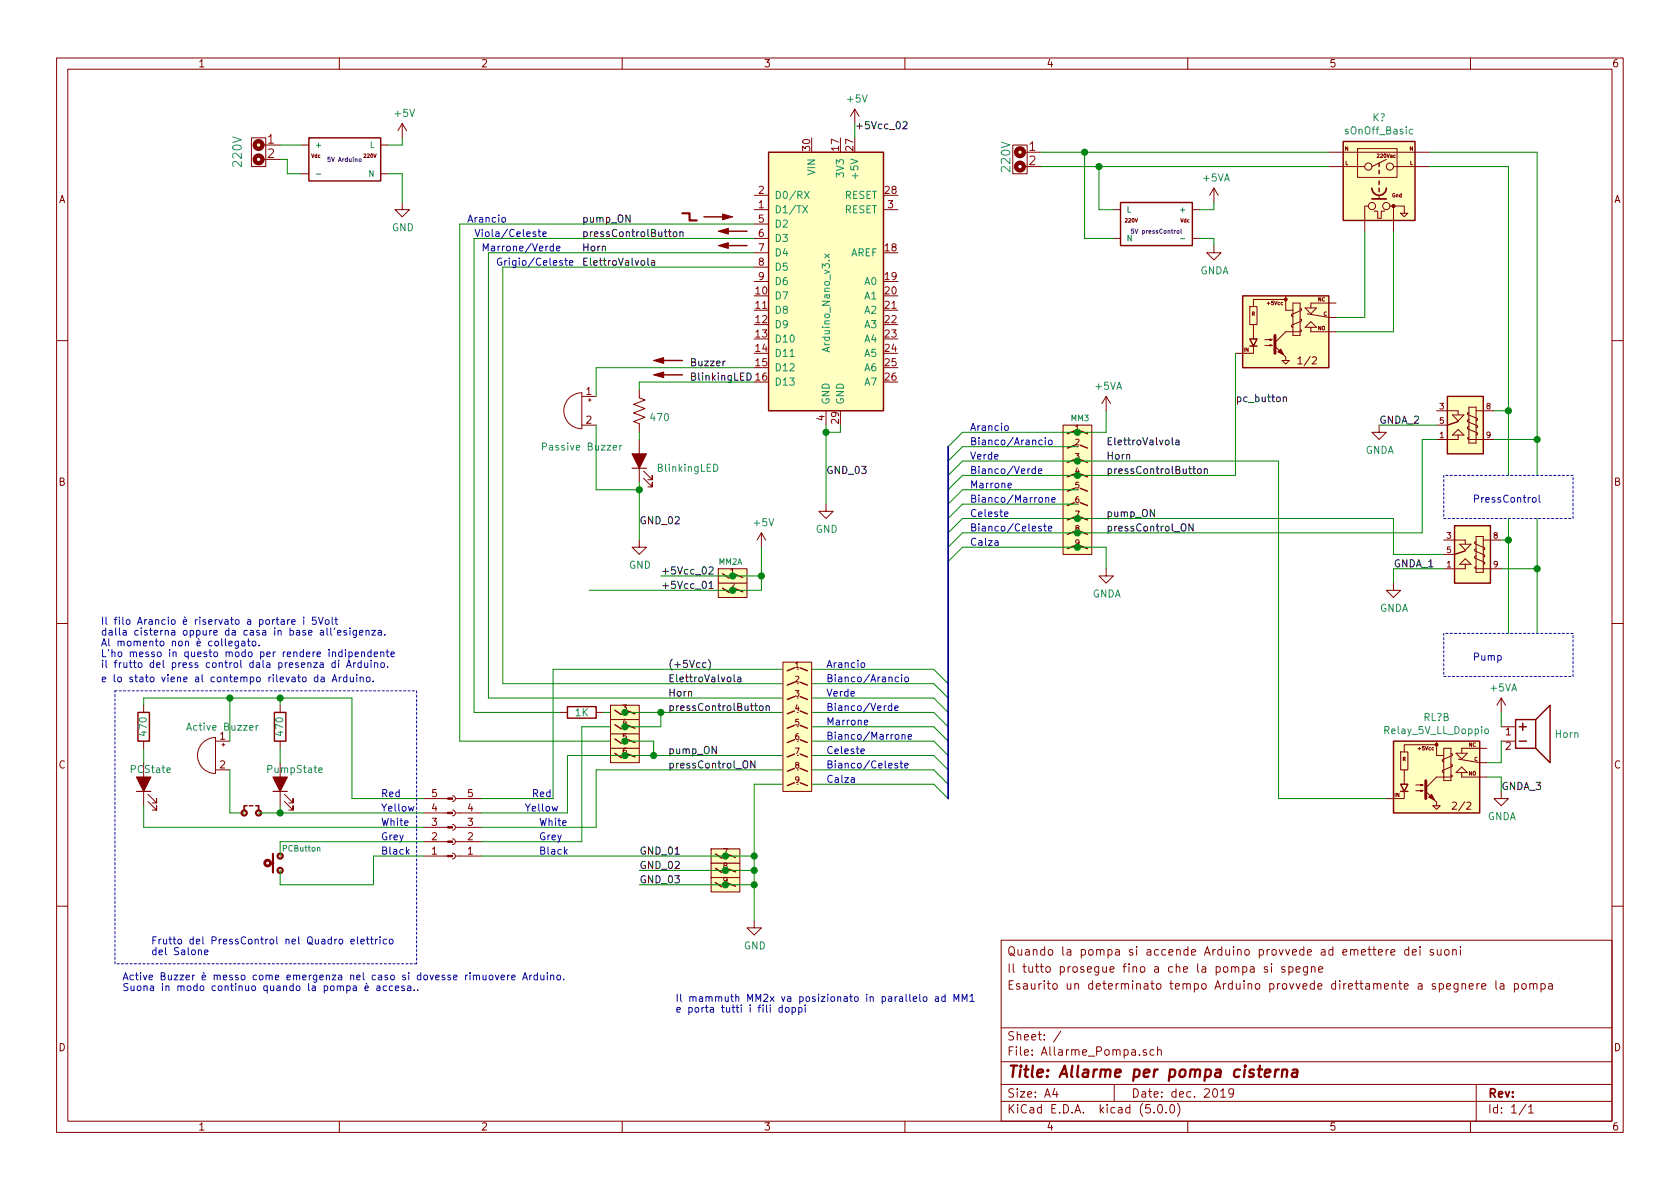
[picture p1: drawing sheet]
<svg xmlns="http://www.w3.org/2000/svg" width="297mm" height="210mm" viewBox="0 0 297 210" stroke-linecap="round" stroke-linejoin="round" font-family="sans-serif">
<g fill="none" stroke="#840000" stroke-width=".18">
<path d="M10 10.3h277v189.9h-277zM12 12.2h273v186.1h-273zM60 10.3v1.9M110 10.3v1.9M151.1 19.3l-.7 1.3M151.1 19.3v2.5M151.1 19.3l.8 1.3M160 10.3v1.9M210 10.3v1.9M260 10.3v1.9M44.4 24.4h2.6v5.1h-2.6zM46.4 25.6h3.1"/>
<path d="M46.4 28.2h3.1M53.3 25.6h1.3M53.3 30.7h1.3M67.3 25.6h1.3M67.3 30.7h1.3M71.1 35.8v1.3h1.3l-1.3 1.2-1.3-1.2h1.3M71.1 21.8l-.7 1.3M71.1 21.8v2.6M71.1 21.8l.8 1.3M133.3 37.1h2.6M133.3 34.5h2.6M133.3 39.6h2.6"/>
<path d="M156.2 37.1h2.5M179.1 25.6h2.5v5.1h-2.5zM181 26.9h3.1M181 29.5h3.1M196.8 37.1h1.3M210.8 37.1h1.3M214.6 33.3l-.7 1.2M214.6 33.3v2.5M214.6 33.3l.8 1.2M234.9 26.9h17.8M234.9 29.5h6.4M240 26.3h7v5.1h-7z"/>
<path d="M241.9 36.4h-.6v4.5M243 37.3h.6v1.3h.6v-1.3h.7M243.8 34.5v.7M245.1 28.2l-2.5 1.3M245.7 36.4h.7v4.5M246.4 36.4h1.9v1.3M246.4 29.5h6.3M247.6 37.7h1.3l-.6 .6zM133.3 42.2h2.6M133.3 44.7h2.6M133.3 47.2h2.6M133.3 49.8h2.6"/>
<path d="M196.8 42.2h1.3M210.8 42.2h1.3M214.6 43.4v1.3h1.3l-1.3 1.3-1.2-1.3h1.2M221 54.2h1.2v3.2h-1.2zM221.6 57.4v2.5M227.3 53h-5.7v1.2M227.3 52.3v2.6h1.3M228.6 53.6h1.3v5.7h-1.3zM229.9 58.3l.2 .1v.1l-.2 .2h-2.6l-1.9 1.9M229.9 56.4l.2 .1v.3l-1.8 .7v.3l.3 .1M229.9 54.5l.2 .1v.3l-1.8 .7v.3l.3 .1M230.8 57.9l1-1 1 1z"/>
<path d="M230.8 54.5h2l-1 1zM231.1 55.5l3.8 .6h1.3M231.8 57.9v.8h4.4M236.2 53.6h-4.4v.9M10 60.2h2M100.6 70.4a3.3 3.3 0 0 1 2.3-.9v6.3a3.2 3.2 0 0 1-3-1.9 3.2 3.2 0 0 1 .7-3.5zM102.9 70.1h2.5M102.9 75.2h2.5M104 70.7h.5M104.3 70.5v.5M113 68.8v1.6l1 .3-2 .8 2 .8-2 .7 2 .8-2 .7 1 .4v1.5M113 77.7v7.6"/>
<path d="M146 72.6v2.6M188 75.2h5v22.8h-5zM195.6 70.1l-.8 1.3M195.6 70.1v2.5M195.6 70.1l.7 1.3M221.6 61.2v1.3h-3.2M223.6 61.1h1.3l-.4 .1v-.2l.4 .1M223.6 60.1h1.3l-.4 .1v-.3l.4 .2M226.7 63.7h1.3l-.7 .7zM227.3 63.1v.6M243.8 75.2v1.2h1.3l-1.3 1.3-1.2-1.3h1.2M254 75.2h1.9"/>
<path d="M254 72.6h3.8v.7M256.8 73.4h2l-1 1zM257.8 76.9v.8h-3.8M257.8 75.9l1 1h-2zM259.7 77.3l-.2 .2v.1l.2 .1h4.5M259.7 75.4l-.2 .2v.2l1.7 .8v.2l-.2 .2M259.7 74.2l-.2 .1v.2l1.7 .8v.3l-.2 .1M259.7 72.9l-.2 .1v.3l1.7 .7v.3l-.2 .1M259.7 72h1.3v6.4h-1.3zM261 72.6h3.2M285 60.2h2M113 95.5v1.3h1.3l-1.3 1.2-1.2-1.2h1.2"/>
<path d="M113.8 84.6l1.5 1.5v-.8v.8h-.7M113.8 83.3l1.5 1.5v-.7v.7h-.7M134.6 94.2l-.7 1.3M134.6 94.2v2.6M134.6 94.2l.8 1.3M146 89.1v1.3h1.3l-1.3 1.3-1.2-1.3h1.2M255.3 95.5h3.8v.6M255.3 98h1.9M258.1 96.2h2l-1 1.1zM259.1 99.8v.8h-3.8M259.1 98.8l1 1h-2zM261 98.3l-.3 .1v.3l1.8 .7v.3l-.2 .1"/>
<path d="M261 97l-.3 .1v.3l1.8 .8v.2l-.2 .1M261 95.8l-.3 .1v.2l1.8 .8v.2l-.2 .2M261 94.9h1.3v6.3h-1.3zM262.3 95.5h3.1M10 110.3h2M127 103.1h5.1v2.6h-5.1zM127 100.6h5.1v2.5h-5.1zM138.4 117.1h5.1v22.8h-5.1zM195.6 100.6v1.2h1.2l-1.2 1.3-1.3-1.3h1.3M246.4 103.1v1.3h1.2l-1.2 1.3-1.3-1.3h1.3M261 100.2l-.3 .1v.2l.3 .1h4.4M285 110.3h2"/>
<path d="M25.4 124.7v1.3M25.4 131.1v1.2M25.4 134.9v7.6M36 131.2a3.5 3.5 0 0 1 2.1-.8v6.4a3.2 3.2 0 0 1-3-2.1 3.2 3.2 0 0 1 .9-3.5zM38.1 131.1h2.5M38.1 136.1h2.5M39.2 131.7h.6M39.5 131.4v.5M49.5 124.7v1.3M49.5 131.1v1.2M49.5 137.4v5.1M99.1 126h1.2"/>
<path d="M105.4 126h1.3M107.9 124.7h5.1v2.5h-5.1zM107.9 127.2h5.1v2.6h-5.1zM107.9 129.8h5.1v2.5h-5.1zM107.9 132.3h5.1v2.6h-5.1zM247.6 133h1.3v3.1h-1.3zM248.3 139.9v1.3h-3.2M248.3 136.1v2.6M250.3 139.8h1.3l-.4 .1v-.2l.4 .1M250.3 138.8h1.3l-.4 .1v-.2l.4 .1M254 131.7h-5.7v1.3M254 131.1v2.5h1.3"/>
<path d="M255.3 132.3h1.2v5.7h-1.2zM256.5 137l.3 .2v.1l-.3 .1h-2.5l-1.9 1.9M256.5 135.1l.3 .1v.3l-1.8 .8v.2l.3 .1M256.5 133.2l.3 .1v.3l-1.8 .8v.2l.3 .1M257.4 136.6l1-1 1 1zM257.4 133.2h2l-1 1zM257.8 134.2l3.8 .7h1.3M258.4 136.6v.8h4.5M262.9 132.3h-4.5v.9M265.4 139.9v1.3h1.3l-1.3 1.3-1.2-1.3h1.2M265.4 128.5h2.6M265.4 131.1h2.6"/>
<path d="M265.4 123.4l-.7 1.3M265.4 123.4v2.6M265.4 123.4l.8 1.3M26.2 141.7l1.5 1.6v-.8v.8h-.8M26.2 140.5l1.5 1.5v-.8v.8h-.8M49.5 151.4h.1M49.5 153.9h.1M50.3 141.7l1.5 1.6v-.8v.8h-.7M50.3 140.5l1.5 1.5v-.8v.8h-.7M74.9 141.2h4.2M74.9 143.8h4.2M74.9 146.3h4.2"/>
<path d="M74.9 148.8h4.2M74.9 151.4h4.2M80 140.7l.3 .1 .2 .3-.1 .4-.4 .2M80 143.3l.3 .1 .2 .3-.1 .4-.4 .2M80 145.8l.3 .1 .2 .3-.1 .4-.4 .2M80 148.3l.3 .2 .2 .2-.1 .5-.4 .1M80 150.9l.3 .1 .2 .3-.1 .4-.4 .2M80.5 141.2h4.6M80.5 143.8h4.6M80.5 146.3h4.6M80.5 148.8h4.6M80.5 151.4h4.6"/>
<path d="M125.7 150.1h5.1v2.5h-5.1zM125.7 152.6h5.1v2.6h-5.1zM125.7 155.2h5.1v2.5h-5.1zM253.4 142.5h1.2l-.6 .6zM254 141.9v.6M10 160.2h2M133.3 162.8v1.3h1.3l-1.3 1.2-1.2-1.2h1.2M177 166.3h108v32h-108zM224.1 171a.37 .37 0 0 0-.6 .1l.1 .3 .5 .1 .1 .1-.2 .3h-.5M224.8 170.4v.2M224.8 170.9v1M227.2 171l-.4-.1-.2 .2 .1 .3 .5 .1v.4h-.6"/>
<path d="M227.9 171l.4-.1 .3 .3-.1 .6-.2 .1h-.4M227.9 170.9v1.5M229.2 171.4l.7-.1-.1-.3-.4-.1-.2 .2v.8h.6M231.2 170.9v1.3l-.3 .2h-.4M231.2 171l-.5-.1-.2 .3 .1 .7h.6M231.9 171.1l.2-.2 .3 .1 .1 .9M231.9 170.9v1M233.1 171.4l.8-.1-.1-.3-.4-.1-.3 .2 .1 .8h.6M243.7 168.4l.7-.1v-.3l-.5-.1-.2 .2 .1 .7h.6M245.1 167.9v1M245.5 167.9l-.4 .1v.2M245.9 168.4l.7-.1v-.3l-.4-.1-.3 .2 .1 .7h.6"/>
<path d="M249.1 168l-.5-.1-.2 .3 .1 .6h.6M249.1 167.4v1.5M249.7 168.4l.7-.1v-.3l-.5-.1-.2 .2 .1 .7h.6M251.1 167.4v.2M251.1 167.9v1M253.4 168l-.3-.1-.2 .2v.2l.5 .2v.3h-.5M254.1 167.9v.8a.39 .39 0 0 0 .7 .1M254.8 167.9v1M255.5 168l.2-.1 .4 .1v.8l-.2 .1-.4-.1zM256.8 168l.3-.1 .3 .1 .1 .9M256.8 167.9v1M257.8 173.9v1.3l-.3 .2h-.4"/>
<path d="M257.8 174l-.4-.1-.3 .3v.6l.3 .1 .4-.1M258.2 167.4v.2M258.2 167.9v1M258.5 174.1l.2-.2 .4 .1v.9M258.5 173.9v1M259.8 174.4l.7-.1-.1-.3-.4-.1-.2 .2v.7h.6M261.1 173.9v1M261.6 173.9l-.3 .1-.2 .2M262 174.4l.7-.1-.1-.3-.4-.1-.2 .2 .1 .7h.5M264.5 173.4v1.3l.2 .2M265.3 174h.5l.1 .9M265.9 174.3l-.5 .1a.29 .29 0 0 0-.2 .2 .29 .29 0 0 0 .2 .3l.5-.1"/>
<path d="M267.8 174l.4-.1 .3 .3-.1 .6h-.6M267.8 173.9v1.5M269.1 174.1l.2-.2 .5 .2v.7l-.3 .1-.4-.1zM270.5 174.1l.2-.2 .3 .1 .1 .9M270.5 173.9v1M271.1 174.1a.34 .34 0 0 1 .3-.2 .34 .34 0 0 1 .4 .2v.8M272.5 174l.4-.1 .3 .3-.1 .6-.2 .1-.4-.1M272.5 173.9v1.5M273.8 174h.6l.1 .9M274.5 174.3l-.5 .1a.29 .29 0 0 0-.2 .2 .29 .29 0 0 0 .2 .3l.5-.1M285 160.2h2M60 198.3v1.9"/>
<path d="M110 198.3v1.9M160 198.3v1.9M177 194.8h108M177 191.8h108M177 187.8h108M177 181.8h108M186.5 192.5l-.4 1h1M186.8 193v1M187.6 182.3l-1.3 2M197 191.8v3M202.7 185.7a.37 .37 0 0 0-.6 .1l.1 .2 .5 .2 .1 .1-.3 .3-.4-.1M204 196.7v.1"/>
<path d="M204 185.7l-.4-.1-.3 .3 .1 .6 .2 .1 .4-.1M204.7 185.7a.37 .37 0 0 1 .6 .1v.8M204.7 185.1v1.5M204.8 195.5l.4-.2a.94 .94 0 0 1 0 1.5 .79 .79 0 0 1-.4-1.3zM206.2 196.7v.1M207 195.4l.3-.1a.94 .94 0 0 1 0 1.5 .82 .82 0 0 1-.3-1.4zM208.2 195.1a1.71 1.71 0 0 1 0 2.3M210 198.3v1.9M215.8 193l.5-.5v1.5M215.8 194h.9M218.1 193.2l-.1 .2a.48 .48 0 0 1-.7-.1v-.6a.48 .48 0 0 1 .7-.1v.1a1.19 1.19 0 0 1-.2 1.2l-.4 .1M260 198.3v1.9"/>
<path d="M261 191.8v6.5M269.8 195.2l-1.2 2M270.3 195.8l.4-.5v1.5M270.3 196.8h.8"/>
<circle cx="241.9" cy="29.5" r=".63"/>
<circle cx="242.6" cy="36.4" r=".63"/>
<circle cx="245.1" cy="36.4" r=".63"/>
<circle cx="245.7" cy="29.5" r=".63"/>
</g>
<path d="M223.6 189.8l1-.2v-.4h-.8l-.2 1 .3 .2 .5-.1M225.6 189.1l-.2 1.3M226.1 189.1a.54 .54 0 0 0-.6 .4M226.8 189.3a.5 .5 0 0 1 .8 .1l-.1 1M226.8 189.1l-.2 1.3M228.6 189.2h.8l-.1 1.2M229.4 189.6l-.7 .1a.4 .4 0 0 0-.3 .3 .4 .4 0 0 0 .2 .4l.7-.1" fill="none" stroke="#840000" stroke-width=".41"/>
<g fill="#ffffc1" stroke="#ffffc1" stroke-width=".18">
<path d="M135.9 26.9h20.3v45.7h-20.3z"/>
<path d="M237.5 25h12.7v14h-12.7z"/>
<path d="M188 75.2h5v22.8h-5z"/>
<path d="M255.9 70.1h6.4v10.2h-6.4z"/>
<path d="M219.7 52.3h15.2v12.7h-15.2z"/>
<path d="M246.4 131.1h15.2v12.7h-15.2z"/>
<path d="M257.2 93h6.3v10.1h-6.3z"/>
<path d="M127 103.1h5.1v2.6h-5.1z"/>
<path d="M127 100.6h5.1v2.5h-5.1z"/>
<path d="M107.9 124.7h5.1v2.5h-5.1z"/>
<path d="M107.9 127.2h5.1v2.6h-5.1z"/>
<path d="M107.9 129.8h5.1v2.5h-5.1z"/>
<path d="M107.9 132.3h5.1v2.6h-5.1z"/>
<path d="M125.7 150.1h5.1v2.5h-5.1z"/>
<path d="M125.7 152.6h5.1v2.6h-5.1z"/>
<path d="M125.7 155.2h5.1v2.5h-5.1z"/>
<path d="M138.4 117.1h5.1v22.8h-5.1z"/>
<circle cx="180.3" cy="26.9" r=".69"/>
<circle cx="45.7" cy="25.6" r=".69"/>
<circle cx="189.4" cy="96.8" r=".76"/>
<circle cx="189.4" cy="94.2" r=".76"/>
<circle cx="189.4" cy="91.7" r=".76"/>
<circle cx="189.4" cy="89.1" r=".76"/>
<circle cx="189.4" cy="86.6" r=".76"/>
<circle cx="189.4" cy="84.1" r=".76"/>
<circle cx="189.4" cy="81.5" r=".76"/>
<circle cx="189.4" cy="79" r=".76"/>
<circle cx="189.4" cy="76.4" r=".76"/>
<circle cx="191.6" cy="96.8" r=".76"/>
<circle cx="191.6" cy="94.2" r=".76"/>
<circle cx="191.6" cy="91.7" r=".76"/>
<circle cx="191.6" cy="89.1" r=".76"/>
<circle cx="191.6" cy="86.6" r=".76"/>
<circle cx="191.6" cy="84.1" r=".76"/>
<circle cx="191.6" cy="81.5" r=".76"/>
<circle cx="191.6" cy="79" r=".76"/>
<circle cx="191.6" cy="76.4" r=".76"/>
<circle cx="128.4" cy="104.4" r=".76"/>
<circle cx="130.7" cy="104.4" r=".76"/>
<circle cx="128.4" cy="101.8" r=".76"/>
<circle cx="130.7" cy="101.8" r=".76"/>
<circle cx="109.3" cy="126" r=".76"/>
<circle cx="111.6" cy="126" r=".76"/>
<circle cx="109.3" cy="128.5" r=".76"/>
<circle cx="111.6" cy="128.5" r=".76"/>
<circle cx="109.3" cy="131.1" r=".76"/>
<circle cx="111.6" cy="131.1" r=".76"/>
<circle cx="109.3" cy="133.6" r=".76"/>
<circle cx="111.6" cy="133.6" r=".76"/>
<circle cx="127.1" cy="151.4" r=".76"/>
<circle cx="129.4" cy="151.4" r=".76"/>
<circle cx="127.1" cy="153.9" r=".76"/>
<circle cx="129.4" cy="153.9" r=".76"/>
<circle cx="127.1" cy="156.5" r=".76"/>
<circle cx="129.4" cy="156.5" r=".76"/>
<circle cx="139.8" cy="138.7" r=".76"/>
<circle cx="139.8" cy="136.1" r=".76"/>
<circle cx="139.8" cy="133.6" r=".76"/>
<circle cx="139.8" cy="131.1" r=".76"/>
<circle cx="139.8" cy="128.5" r=".76"/>
<circle cx="139.8" cy="126" r=".76"/>
<circle cx="139.8" cy="123.4" r=".76"/>
<circle cx="139.8" cy="120.9" r=".76"/>
<circle cx="139.8" cy="118.4" r=".76"/>
<circle cx="142.1" cy="138.7" r=".76"/>
<circle cx="142.1" cy="136.1" r=".76"/>
<circle cx="142.1" cy="133.6" r=".76"/>
<circle cx="142.1" cy="131.1" r=".76"/>
<circle cx="142.1" cy="128.5" r=".76"/>
<circle cx="142.1" cy="126" r=".76"/>
<circle cx="142.1" cy="123.4" r=".76"/>
<circle cx="142.1" cy="120.9" r=".76"/>
<circle cx="142.1" cy="118.4" r=".76"/>
</g>
<g fill="none" stroke="#840000" stroke-width=".25">
<path d="M54.6 24.4h12.7v7.6h-12.7zM124.5 38.3h4M135.9 26.9h20.3v45.7h-20.3zM198.1 35.8h12.7v7.6h-12.7zM237.5 25h12.7v14h-12.7zM243.8 28.8v.7M243.8 30.1v.6M243.8 32v.6M243.8 33.3v.6M128 40.9h4.1M128 43.4h4.1M219.7 52.3h15.2v12.7h-15.2z"/>
<path d="M221 59.9h1.2l-.6 1.3zM116.6 63.7h4M116.6 66.3h4M190 78.7l-1.3 .5M190 76.2l-1.3 .5M191 78.7l1.3 .5M191 76.2l1.3 .5M221 61.2h1.2M255.9 70.1h6.4v10.2h-6.4zM257.8 74.5l-1.9 .7M190 96.5l-1.3 .5M190 94l-1.3 .5"/>
<path d="M190 91.4l-1.3 .5M190 88.9l-1.3 .5M190 86.4l-1.3 .5M190 83.8l-1.3 .5M190 81.3l-1.3 .5M191 96.5l1.3 .5M191 94l1.3 .5M191 91.4l1.3 .5M191 88.9l1.3 .5M191 86.4l1.3 .5M191 83.8l1.3 .5M191 81.3l1.3 .5"/>
<path d="M257.2 93h6.3v10.1h-6.3zM259.1 97.4l-1.9 .6M127.8 104l1.1 .8M127.8 101.5l1.1 .7M130 104.1l1.3 .5M130 101.6l1.3 .5M140.5 118.1l-1.3 .5M141.5 118.1l1.2 .5M24.4 126h2v5.1h-2zM48.5 126h2v5.1h-2zM100.3 125h5.1v2h-5.1zM108.7 125.6l1.2 .8"/>
<path d="M108.7 128.1l1.2 .8M108.7 130.7l1.2 .7M108.7 133.2l1.2 .8M111 125.7l1.3 .5M111 128.3l1.3 .5M111 130.8l1.3 .5M111 133.3l1.3 .6M140.5 138.4l-1.3 .5M140.5 135.9l-1.3 .5M140.5 133.3l-1.3 .6M140.5 130.8l-1.3 .5M140.5 128.3l-1.3 .5"/>
<path d="M140.5 125.7l-1.3 .5M140.5 123.2l-1.3 .5M140.5 120.6l-1.3 .6M141.5 138.4l1.2 .5M141.5 135.9l1.2 .5M141.5 133.3l1.2 .6M141.5 130.8l1.2 .5M141.5 128.3l1.2 .5M141.5 125.7l1.2 .5M141.5 123.2l1.2 .5M141.5 120.6l1.2 .6M246.4 131.1h15.2v12.7h-15.2z"/>
<path d="M247.6 138.7h1.3l-.6 1.2zM247.6 139.9h1.3M268 127.2h3.5v5.1h-3.5zM268.6 131.1h1.3M268.6 128.5h1.3M269.2 127.9v1.3M271.5 127.2l2.6-2.5v10.2l-2.6-2.6M43.2 142.5h.5M44.1 142.5h.6M45.2 142.5h.5M126.5 151l1.1 .8M126.5 153.5l1.1 .8"/>
<path d="M126.5 156.1l1.1 .7M128.8 151.1l1.2 .5M128.8 153.7l1.2 .5M128.8 156.2l1.2 .5"/>
<circle cx="189.4" cy="76.4" r=".76"/>
<circle cx="189.4" cy="79" r=".76"/>
<circle cx="191.6" cy="79" r=".76"/>
<circle cx="191.6" cy="76.4" r=".76"/>
<circle cx="189.4" cy="81.5" r=".76"/>
<circle cx="189.4" cy="91.7" r=".76"/>
<circle cx="189.4" cy="89.1" r=".76"/>
<circle cx="189.4" cy="96.8" r=".76"/>
<circle cx="189.4" cy="86.6" r=".76"/>
<circle cx="189.4" cy="94.2" r=".76"/>
<circle cx="189.4" cy="84.1" r=".76"/>
<circle cx="191.6" cy="96.8" r=".76"/>
<circle cx="191.6" cy="81.5" r=".76"/>
<circle cx="191.6" cy="86.6" r=".76"/>
<circle cx="191.6" cy="89.1" r=".76"/>
<circle cx="191.6" cy="94.2" r=".76"/>
<circle cx="191.6" cy="91.7" r=".76"/>
<circle cx="191.6" cy="84.1" r=".76"/>
<circle cx="128.4" cy="101.8" r=".76"/>
<circle cx="128.4" cy="104.4" r=".76"/>
<circle cx="130.7" cy="104.4" r=".76"/>
<circle cx="130.7" cy="101.8" r=".76"/>
<circle cx="139.8" cy="118.4" r=".76"/>
<circle cx="142.1" cy="118.4" r=".76"/>
<circle cx="109.3" cy="128.5" r=".76"/>
<circle cx="109.3" cy="126" r=".76"/>
<circle cx="109.3" cy="131.1" r=".76"/>
<circle cx="109.3" cy="133.6" r=".76"/>
<circle cx="111.6" cy="128.5" r=".76"/>
<circle cx="111.6" cy="131.1" r=".76"/>
<circle cx="111.6" cy="126" r=".76"/>
<circle cx="111.6" cy="133.6" r=".76"/>
<circle cx="139.8" cy="136.1" r=".76"/>
<circle cx="139.8" cy="131.1" r=".76"/>
<circle cx="139.8" cy="138.7" r=".76"/>
<circle cx="139.8" cy="133.6" r=".76"/>
<circle cx="139.8" cy="128.5" r=".76"/>
<circle cx="139.8" cy="126" r=".76"/>
<circle cx="139.8" cy="120.9" r=".76"/>
<circle cx="139.8" cy="123.4" r=".76"/>
<circle cx="142.1" cy="123.4" r=".76"/>
<circle cx="142.1" cy="136.1" r=".76"/>
<circle cx="142.1" cy="120.9" r=".76"/>
<circle cx="142.1" cy="133.6" r=".76"/>
<circle cx="142.1" cy="138.7" r=".76"/>
<circle cx="142.1" cy="126" r=".76"/>
<circle cx="142.1" cy="128.5" r=".76"/>
<circle cx="142.1" cy="131.1" r=".76"/>
<circle cx="127.1" cy="151.4" r=".76"/>
<circle cx="127.1" cy="153.9" r=".76"/>
<circle cx="127.1" cy="156.5" r=".76"/>
<circle cx="129.4" cy="156.5" r=".76"/>
<circle cx="129.4" cy="151.4" r=".76"/>
<circle cx="129.4" cy="153.9" r=".76"/>
</g>
<g fill="none" stroke="#008484" stroke-width=".18">
<path d="M55.9 30.8h.8M141.9 36.4l.9 1.2M142.2 33.8l.9 1.3M142.8 36.4l-.9 1.2M143.1 33.8l-.9 1.3M249.8 22.9h-.4l-.2 .2 .1 .5h.5M145.8 44.9l.9 .7M146.7 44.9l-.9 .7M208.7 42.2h.8M95.9 79l.6-.1 .1-.4-.2-.2h-.5v1.3M109.6 78.8v.8M109.9 78.8l-.3 .2"/>
<path d="M126.2 82.1a.64 .64 0 0 1 .7 .6 .64 .64 0 0 1-.7 .7zM45.3 128.3v.8M45.6 128.3l-.3 .2M56.4 136.2l.6-.1-.1-.3h-.4l-.1 .2v.6h.5M262.6 129l.3-.1 .2 .1v.7h-.3l-.3-.2zM56.1 149.9h.4l.1 .6"/>
</g>
<path d="M111.8 82.8h2.5M24.1 139.9h2.6M48.3 139.9h2.5" fill="none" stroke="#840000" stroke-width=".2"/>
<g fill="#840000" stroke="#840000" stroke-width=".2">
<path d="M111.8 80.3h2.5l-1.3 2.5z"/>
<path d="M24.1 137.4h2.6l-1.3 2.5z"/>
<path d="M48.3 137.4h2.5l-1.3 2.5z"/>
</g>
<g fill="none" stroke="#840000" stroke-width=".76">
<circle cx="45.7" cy="25.6" r=".69"/>
<circle cx="45.7" cy="28.2" r=".69"/>
<circle cx="180.3" cy="26.9" r=".69"/>
<circle cx="180.3" cy="29.5" r=".69"/>
</g>
<g fill="none" stroke="#008400" stroke-width=".18">
<path d="M49.5 28.2h1.3v2.5h2.5M49.5 25.6h3.8M68.6 30.7h2.5v5.1M71.1 24.4v1.2h-2.5M133.3 39.6h-52v91.5h34.3v2.5M151.1 21.8v2.6M184.1 26.9h50.8M184.1 29.5h50.8M191.8 26.9v15.3h5M194.3 29.5v7.6h2.5M214.6 35.8v1.3h-2.5M252.7 26.9h19.1v57.2"/>
<path d="M252.7 29.5h14v54.6M133.3 47.2h-44.4v73.7h76.2l2.5 2.5M133.3 44.7h-46.9v78.7h78.7l2.5 2.6M133.3 42.2h-49.5v83.8h15.3M212.1 42.2h2.5v1.2M241.3 40.9v15.2h-5.1M246.4 40.9v17.8h-10.2M105.4 75.2v11.4h7.6M113 76.4v1.3M133.3 67.6h-20.3v1.2M133.3 65h-27.9v5.1M146 75.2v13.9"/>
<path d="M148.6 75.2v1.2h-2.6M190.5 79h-20.3l-2.6 2.5M195.6 72.6v3.8h-25.4l-2.6 2.6M218.4 62.5v21.6h-48.2l-2.6 2.5M243.8 75.2h10.2M254 77.7h-2.5v16.5h-81.3l-2.6 2.6M264.2 72.6h2.5M264.2 77.7h7.6M113 85.3v10.2M134.6 96.8v7.6h-30.5M167.6 94.2l2.6-2.5h76.2v6.3h8.9M167.6 84.1l2.6-2.6h55.9v59.7h19"/>
<path d="M167.6 99.3l2.6-2.5h25.4v3.8M190.5 86.6h-20.3l-2.6 2.5M190.5 89.1h-20.3l-2.6 2.6M265.4 95.5h1.3M266.7 91.7v20.3M271.8 91.7v20.3M116.8 101.8h17.8M255.3 100.6h-8.9v2.5M265.4 100.6h6.4M25.4 124.7v-1.3h36.8v17.8h12.7M25.4 132.3v2.6M40.6 123.4v7.7"/>
<path d="M40.6 136.1v7.7h2.6M49.5 123.4v1.3M49.5 132.3v2.6M106.7 126h58.4l2.5 2.5M116.8 126v2.5h-13.9v20.3h-17.8M141 131.1h24.1l2.5 2.5M141 128.5h24.1l2.5 2.6M167.6 138.7l-2.5-2.6h-59.7v10.2h-20.3M167.6 120.9l-2.5-2.5h-67.3v22.8h-12.7M167.6 136.1l-2.5-2.5h-64.8v10.2h-15.2M262.9 137.4h2.5v2.5M265.4 126v2.5"/>
<path d="M265.4 131.1v3.8h-2.5M25.4 142.5v3.8h49.5M45.7 143.8h29.2M49.5 142.5v1.3M74.9 148.8h-25.4v2.6M74.9 151.4h-8.9v5.1h-16.5v-2.6M85.1 151.4h48.2M113 156.5h20.3M113 153.9h20.3M167.6 141.2l-2.5-2.5h-31.8v24.1"/>
</g>
<path d="M255.3 84.1v7.6M255.3 91.7h22.8M278.1 91.7v-7.6M278.1 84.1h-22.8M255.3 112v7.6M255.3 119.6h22.8M278.1 119.6v-7.6M278.1 112h-22.8M20.3 122.2h53.4M73.7 122.2v48.2M20.3 170.4v-48.2M73.7 170.4h-53.4" fill="none" stroke="#0000c1" stroke-width=".18" stroke-dasharray=".4 .4"/>
<g fill="none" stroke="#0000c1" stroke-width=".18">
<path d="M88.8 38.6l.2-.2 .3 .2 .1 .5-.1 .1-.3 .1-.2-.1zM95.1 41h.5M95.3 40.6v1.1l.3 .1M96 41.4l.6-.1-.1-.3h-.3l-.2 .2v.6h.5M97.8 43.6l-.3-.1-.2 .3 .1 .5h.4M97.8 43.1v1.3M98.4 43.9l.6-.1-.1-.2-.3-.1-.2 .2 .1 .6h.4M99.4 46.1h-.3l-.2 .1 .1 .2 .4 .2v.3h-.5M99.8 46.1h.5M100 45.6v1.1l.3 .2M100.7 46.5l.6-.1-.1-.3h-.3l-.2 .1 .1 .7h.4M177.7 75.4l.2-.1 .3 .1 .1 .5-.1 .2h-.3l-.2-.1z"/>
<path d="M184.3 77.9l-.4-.1-.2 .2 .1 .6h.5M184.8 77.4v.1M184.8 77.8v.9M185.4 77.9l.2-.1 .4 .1v.5l-.1 .2-.3 .1-.2-.2zM177.6 90.9l.6-.1v-.2l-.4-.1-.2 .2 .1 .6h.5M178.2 85.8l.6-.1v-.2l-.4-.1-.2 .2 .1 .6h.5M183.1 83l-.4-.1-.3 .2 .2 .6h.5M183.1 82.5v1.2M183.6 83.3l.6-.1-.1-.2-.3-.1-.2 .2 .1 .6h.4M184.1 93.1h-.3l-.2 .1 .1 .2 .4 .1v.3h-.5M184.5 93.1h.5M184.7 92.6v1.1l.3 .2"/>
<path d="M184.9 88.1l.2-.1h.3v.8M184.9 88v.8M185.4 93.5l.6-.1-.1-.3h-.4l-.1 .1v.6h.5M186 88.4l.6-.1-.1-.3h-.3l-.2 .2v.6h.5M271 88.1l.2-.1 .4 .1v.5l-.1 .2h-.3l-.2-.1zM272.1 87.5v1.1l.2 .2M40.5 113.8l.6-.1-.1-.3h-.4l-.1 .2v.6h.5M42.2 113.4v1l-.3 .2h-.3M42.2 113.4h-.4l-.2 .2 .1 .6h.5M42.7 113.4h.5l.1 .8M43.3 113.7h-.4l-.2 .2v.3h.6M43.9 112.9v1.1l.3 .2"/>
<path d="M44.6 113.5l.2-.1 .4 .1v.5l-.1 .2h-.3l-.2-.1zM45.8 114.1v.1M49.7 109.6h.5l.1 .8M50.3 109.9h-.5l-.1 .2v.3h.6M50.9 109.6v.8M51.2 109.6l-.3 .2M51.6 110l.6-.1-.1-.3h-.3l-.2 .1v.7h.5M53.7 109.1v.2M53.7 109.6v.8M55.9 109.1h-.6l-.1 .6 .2-.1 .4 .1 .1 .6-.2 .1-.5-.1M56.2 119.8l-.4-.1-.2 .3 .1 .5h.5M56.2 119.3v1.3"/>
<path d="M56.3 109.1l.4 1.3 .4-1.3M56.8 119.8h.5v.8M57.6 109.6h.3l.3 .2-.1 .6h-.3l-.3-.2zM57.8 111v1.1l.2 .2M58.5 111v1.1l.2 .2M58.7 109.1v1.1l.2 .2M59.2 109.6h.5M59.2 111l-.1 .3M59.3 117.2h-.4l-.2 .2 .1 .6h.5M59.3 116.8v1.2M59.4 109.1v1.1l.3 .2M59.7 111.9l.6-.1-.1-.3h-.3l-.2 .2v.6h.5"/>
<path d="M59.9 117.2v.8M60 119.7v.9M60.4 119.7l-.4 .3M60.5 115.3h-.4l-.2 .2 .1 .6h.5M60.5 114.9v1.2M61.1 114.9v.1M61.1 115.3v.8M61.3 111.5h-.3l-.2 .2v.1l.5 .2v.3h-.5M61.3 118l.4-1.2 .4 1.2M61.3 119.8l-.3-.1-.3 .3 .1 .5h.5M61.3 119.3v1.3M61.4 117.7h.6"/>
<path d="M61.7 115.3h.4l.2 .2-.1 .6h-.5M61.7 115.3v1.3M61.9 111v.2M61.9 111.5v.8M61.9 119.7l.1 .8 .3 .1 .2-.2M62.5 119.7v.9M62.5 117.2v.8M62.8 115.7l.6-.1-.1-.3h-.3l-.2 .2v.6h.5M62.9 117.2l-.4 .2M63 111.5v1.1l-.2 .1h-.3M63 111.5h-.3l-.3 .2 .1 .6h.5M63.1 119.3v.1"/>
<path d="M63.1 119.7v.9M63.6 111.9l.6-.1-.1-.3h-.3l-.2 .2v.6h.5M63.7 119.9l.2-.2 .3 .1v.8M63.7 119.7v.9M63.9 117.2h-.4l-.2 .2 .1 .6h.5M63.9 116.8v1.2M63.9 115.4l.2-.1h.3l.1 .8M63.9 115.3v.8M64.5 117.2v.8h.3l.2-.1M64.7 111.6l.2-.1h.3l.1 .8M64.7 111.5v.8M64.8 119.9l.2-.2 .3 .1 .1 .2-.1 .5-.3 .1-.2-.2z"/>
<path d="M65 117.2v.8M65.6 115.3h-.3l-.3 .2 .1 .6h.5M65.6 116.8v.1M65.6 114.9v1.2M65.6 117.2v.8M65.7 111.5h.7l-.7 .8h.7M66.2 115.7l.6-.1-.1-.3h-.4l-.1 .2v.6h.5M66.2 117.3l.2-.1h.3l.1 .8M66.2 117.2v.8M66.9 111.5h.5v.8M67.3 115.4l.2-.1h.3l.1 .8M67.3 115.3v.8"/>
<path d="M67.4 117.3l.2-.1h.3l.1 .2-.1 .6h-.3l-.2-.1zM67.4 111.8h-.4l-.2 .2 .1 .3h.5M68 112.2v.1M68.3 115.3h.5M68.5 114.9v1l.3 .2M68.5 117.9v.1M69.1 115.7l.6-.1v-.3h-.4l-.2 .2 .1 .6h.5M152.3 117.3l.2-.1 .3 .1 .1 .5-.1 .2h-.3l-.2-.1zM158.9 119.8l-.4-.1-.2 .3 .1 .5h.5M159.4 119.3v.1M159.4 119.7v.9M160 119.9l.2-.2 .4 .2v.4l-.1 .2-.3 .1-.2-.2z"/>
<path d="M57.3 120l-.4 .1-.2 .2 .1 .2h.5M58.7 120.6l.5-1.3 .4 1.3M58.9 120.2h.6M66 120.4v.2M152.2 132.8l.6-.1v-.2l-.4-.1-.2 .2 .1 .6h.5M152.8 127.8l.6-.1v-.3l-.4-.1-.2 .2 .1 .6h.5M157.7 124.9l-.4-.1-.3 .2 .2 .6h.5M157.7 124.4v1.2M158.2 125.2l.6-.1-.1-.2-.3-.1-.2 .2 .1 .6h.4M158.7 135h-.3l-.2 .1 .1 .2 .4 .2v.3h-.5M159.1 135h.5M159.3 134.5v1.1l.3 .2"/>
<path d="M159.5 130l.2-.1h.3v.8M159.5 129.9v.8M160 135.4l.6-.1-.1-.3h-.4l-.1 .1v.7h.5M160.6 130.3l.6-.1-.1-.3h-.3l-.2 .2v.6h.5M72 150.6l.3 .4M72.2 142.6l.2 .8 .3-.6 .2 .6 .3-.8M72.3 150.2l-.4 .5M97.6 142.6l.2 .8 .3-.6 .2 .6 .3-.8M99.9 150.6l.4 .4M100.3 150.2l-.5 .5M35.1 168.1l.2-.1h.3v.8M36.2 168.4l.6-.1-.1-.3h-.4l-.1 .2v.6h.5"/>
<path d="M62.1 166.5l.6-.1-.1-.3h-.4l-.1 .2v.6h.5M63.2 165.7v1l.2 .2M63.8 166.5l.6-.1-.1-.3h-.3l-.2 .2 .1 .6h.4M64.5 174.7l.6-.1v-.2l-.4-.1-.2 .2 .1 .6h.5M64.8 166.1h.5M64.9 165.7v1l.4 .2M65.5 166.1h.5M65.7 165.7v1l.3 .2M66.4 166.1v.8M66.6 174.4h.5l.1 .8M66.8 166.1l-.4 .2M67.2 174.6l-.4 .1-.2 .2v.2h.6"/>
<path d="M67.2 165.7v.1M67.2 166.1v.8M68.4 174.4l-.4-.1-.3 .3 .2 .5h.5M68.4 166.1h-.4l-.3 .2 .2 .6h.5M68.9 166.1h.3l.3 .2-.1 .6h-.3l-.2-.1zM69.4 174.4l-.3-.1-.3 .3 .1 .5h.5M69.9 174.7l.6-.1v-.2l-.4-.1-.2 .2 .1 .6h.5M71.5 174.4l-.3-.1-.2 .2 .1 .2 .4 .1v.3h-.5M72.1 174.4h.5v.8M72.6 174.6l-.4 .1-.2 .2 .1 .2h.5M73.2 175.1v.1M73.8 175.1v.1"/>
<path d="M85.4 172.4v.8l.4 .1 .1-.2M85.9 172.4v.9M86.6 172.5l.3-.1 .2 .3v.3l-.2 .3-.3-.1-.1-.2zM87.6 172.4l.3 .9 .3-.9M88.6 172.8l.6-.1v-.2l-.4-.1-.2 .2 .1 .6h.5M89.7 172.4v.9M90.1 172.4l-.4 .3M90.5 172.8l.6-.1-.1-.2-.3-.1-.2 .2v.6h.5M92.4 173.3l.4-1.3 .5 1.3M92.5 172.9h.6M93.7 172.4v.9M94 172.4l-.3 .3"/>
<path d="M95 172.5l-.4-.1-.2 .3 .1 .5h.5M95 172v1.3M95.6 172.4l.1 .8 .3 .1 .2-.2M96.2 172.4v.9M96.8 172v.1M96.8 172.4v.9M97.4 172.6l.2-.2 .2 .1 .1 .8M97.4 172.4v.9M98.6 172.5l.3-.1 .2 .2-.1 .6-.3 .1-.2-.3zM99.7 173.1v.2M138.3 178.2l-.4-.1-.2 .3 .1 .5h.5M138.3 177.7v1.3"/>
<path d="M138.9 178.3l.2-.2 .4 .2v.5l-.1 .1-.3 .1-.2-.1zM140.1 178.2l.3-.1 .3 .3-.2 .5h-.4M140.1 178.1v1.3M141.2 178.2l.4-.1 .2 .3-.1 .5h-.5M141.2 178.1v1.3M142.4 178.1v.9M161.5 176.7l.6-.2-.1-.2-.4-.1-.1 .2v.6h.5M162.6 175.8v1.1l.2 .2M163.3 176.3l.4-.1 .1 .2v.6l-.3 .1-.3-.2zM165.4 176.3h.5v.8M165.9 176.5l-.4 .1-.1 .2v.2h.5M167.1 176.3l-.4-.1-.2 .3 .1 .5h.5"/>
<path d="M167.1 175.8v1.3M168.7 177.1v-1.3l.4 .9 .4-.9v1.3M170.1 177.1v-1.3l.4 .9 .5-.9v1.3M171.5 176.2l.4-.4v1.3M171.5 177.1h.7"/>
</g>
<g fill="none" stroke="#000" stroke-width=".18">
<path d="M159.7 21.6l.4-.1 .3 .4-.1 .2-.7 .7h.8M114.6 45.6v1.1l.1 .2M115.2 46.1h.5v.8M115.7 46.4h-.4l-.2 .2 .1 .3h.5M118.2 41h.5M118.4 40.6v1.1l.3 .1M119.1 41.1l.2-.1 .3 .1 .1 .5-.1 .2h-.3l-.2-.1zM120.2 41.1l.2-.1h.3l.1 .8M120.2 41v.8M128.2 63.8l-.4 .3M132.1 66a.64 .64 0 0 1 .7 .6 .64 .64 0 0 1-.7 .6zM207.3 77.4v1.1l.1 .2"/>
<path d="M207.9 77.9h.5l.1 .8M208.5 78.1l-.4 .1-.3 .2 .1 .2h.6M226.9 70.3l.2-.1 .3 .1 .1 .7M226.9 70.2v.8M210.9 82.9h.5M210.9 92.6v1.3l-.7-1.3v1.3M211.1 82.5v1.1l.3 .1M211.8 83l.2-.1 .3 .1 .1 .5-.1 .2h-.3l-.2-.1zM212.9 83l.2-.1 .3 .1 .1 .7M212.9 82.9v.8M124.8 117.2h-.3l-.3 .2 .1 .6h.5M125.2 116.6a1.47 1.47 0 0 1 0 1.9"/>
<path d="M125.4 103.1l.3-.3v1.3M125.4 100.4l.5-.2 .2 .4-.1 .2-.7 .7h.8M125.4 104.1h.7M129.8 119.3v1.1l.2 .2M130.5 119.8h.4l.1 .8M131 120l-.4 .1-.2 .2 .1 .2h.5M133.4 124.8h.5M133.5 134.5v1.3l-.8-1.3v1.3M133.6 124.4v1.1l.3 .1M134.3 124.9l.2-.1 .4 .1v.5l-.1 .2h-.3l-.2-.1zM135.5 124.9l.2-.1 .2 .1 .1 .7M135.5 124.8v.8"/>
</g>
<g fill="#008400" stroke="#008400" stroke-width=".25">
<circle cx="146.1" cy="76.4" r=".51"/>
<circle cx="266.7" cy="72.6" r=".51"/>
<circle cx="271.8" cy="77.7" r=".51"/>
<circle cx="40.6" cy="123.4" r=".51"/>
<circle cx="113" cy="86.6" r=".51"/>
<circle cx="266.7" cy="95.5" r=".51"/>
<circle cx="271.8" cy="100.6" r=".51"/>
<circle cx="190.5" cy="96.8" r=".51"/>
<circle cx="190.5" cy="84.1" r=".51"/>
<circle cx="190.5" cy="81.5" r=".51"/>
<circle cx="190.5" cy="94.2" r=".51"/>
<circle cx="190.5" cy="91.7" r=".51"/>
<circle cx="194.3" cy="29.5" r=".51"/>
<circle cx="191.8" cy="26.9" r=".51"/>
<circle cx="49.5" cy="143.8" r=".51"/>
<circle cx="49.5" cy="123.4" r=".51"/>
<circle cx="133.4" cy="153.9" r=".51"/>
<circle cx="133.4" cy="156.5" r=".51"/>
<circle cx="133.4" cy="151.4" r=".51"/>
<circle cx="134.6" cy="101.8" r=".51"/>
<circle cx="116.8" cy="126" r=".51"/>
<circle cx="129.5" cy="101.8" r=".51"/>
<circle cx="129.5" cy="104.4" r=".51"/>
<circle cx="110.5" cy="126" r=".51"/>
<circle cx="110.5" cy="128.5" r=".51"/>
<circle cx="128.3" cy="151.4" r=".51"/>
<circle cx="128.3" cy="153.9" r=".51"/>
<circle cx="128.3" cy="156.5" r=".51"/>
<circle cx="190.5" cy="76.4" r=".51"/>
<circle cx="115.6" cy="133.6" r=".51"/>
<circle cx="110.5" cy="133.6" r=".51"/>
<circle cx="110.5" cy="131.1" r=".51"/>
<circle cx="141" cy="138.7" r=".51"/>
<circle cx="141" cy="136.1" r=".51"/>
<circle cx="141" cy="133.6" r=".51"/>
<circle cx="141" cy="126" r=".51"/>
<circle cx="141" cy="123.4" r=".51"/>
<circle cx="141" cy="120.9" r=".51"/>
<circle cx="141" cy="118.4" r=".51"/>
</g>
<path d="M242.6 33.3a1.27 1.27 0 0 0 1.2 1.2 1.27 1.27 0 0 0 1.3-1.2M242.6 35.2h2.5M43.2 142.5v.6M45.7 142.5v.6" fill="none" stroke="#840000" stroke-width=".3"/>
<g fill="#840000" stroke="#840000" stroke-width=".18">
<path d="M127.8 37.8l1.7 .5-1.7 .6z"/>
<path d="M127 40.9l1.8-.5v1z"/>
<path d="M127 43.4l1.8-.5v1z"/>
<path d="M115.6 63.7l1.7-.5v1.1z"/>
<path d="M115.6 66.3l1.7-.5v1z"/>
<path d="M79.1 141.1h.9v.2h-.9z"/>
<path d="M79.1 143.6h.9v.3h-.9z"/>
<path d="M79.1 146.2h.9v.2h-.9z"/>
<path d="M79.1 148.7h.9v.3h-.9z"/>
<path d="M79.1 151.3h.9v.2h-.9z"/>
<path d="M225.4 61.2l1.9 1.9z"/>
<path d="M225.9 62.2l.5-.5 .5 1z"/>
<path d="M252.1 139.9l1.9 2z"/>
<path d="M252.6 141l.5-.5 .5 1z"/>
<circle cx="246.4" cy="36.4" r=".28"/>
<circle cx="227.3" cy="53" r=".25"/>
<circle cx="254" cy="131.7" r=".25"/>
</g>
<path d="M63.5 28.1h.3v.4h-.2zM200.4 40.5h-.3l-.1 .4 .4-.1v.4h-.4M208.2 40.8h.3l-.1 .4h-.2l-.1-.1zM208.8 40.5l.1 .8" fill="none" stroke="#840084" stroke-width=".18"/>
<g fill="none" stroke="#840000" stroke-width=".38">
<path d="M120.6 37.7h1.3v1.3h1.3M48.3 151v3.3"/>
<circle cx="43.2" cy="143.8" r=".46"/>
<circle cx="45.7" cy="143.8" r=".46"/>
<circle cx="49.5" cy="151.4" r=".46"/>
<circle cx="49.5" cy="153.9" r=".46"/>
</g>
<g fill="none" stroke="#840000" stroke-width=".51">
<path d="M225.4 59.3v3.2M252.1 138v3.2M47.9 152.6h.4"/>
<circle cx="47.3" cy="152.6" r=".51"/>
</g>
<path d="M167.6 79v62.2" fill="none" stroke="#000084" stroke-width=".3"/>
<text font-size="2.8" fill="#840000" x="178" y="190.5">Title: Allarme per pompa cisterna</text>
<g font-size="2.1" fill="#008484">
<text x="42.7" y="29.4" transform="rotate(-90 42.7 29.4)">220V</text>
<text x="178.6" y="30.3" transform="rotate(-90 178.6 30.3)">220V</text>
</g>
<g font-size="2.1" fill="#840000">
<text x="47.3" y="25.4">1</text>
<text x="47.3" y="27.9">2</text>
<text x="182" y="26.7">1</text>
<text x="182" y="29.2">2</text>
<text x="178" y="172">Il tutto prosegue fino a che la pompa si spegne</text>
<text x="178" y="169">Quando la pompa si accende Arduino provvede ad emettere dei suoni</text>
<text x="178" y="175">Esaurito un determinato tempo Arduino provvede direttamente a spegnere la pompa</text>
<text x="178" y="184">Sheet: /</text>
<text x="178" y="186.7">File: Allarme_Pompa.sch</text>
<text x="178" y="196.9">KiCad E.D.A. kicad (5.0.0)</text>
<text x="178" y="194.1">Size: A4</text>
<text x="200" y="194.1">Date: dec. 2019</text>
<text x="263" y="194.1">Rev:</text>
<text x="263" y="196.9">Id: 1/1</text>
</g>
<g font-size="1.8" fill="#840000">
<text x="35" y="11.9">1</text>
<text x="85" y="11.9">2</text>
<text x="135" y="11.9">3</text>
<text x="185" y="11.9">4</text>
<text x="235" y="11.9">5</text>
<text x="285" y="11.9">6</text>
<text x="143.3" y="26.6" transform="rotate(-90 143.3 26.6)">30</text>
<text x="148.3" y="26.6" transform="rotate(-90 148.3 26.6)">17</text>
<text x="150.9" y="26.6" transform="rotate(-90 150.9 26.6)">27</text>
<text x="10.4" y="35.9">A</text>
<text x="134.1" y="34.3">2</text>
<text x="156.5" y="34.3">28</text>
<text x="285.4" y="35.9">A</text>
<text x="134.1" y="36.8">1</text>
<text x="134.1" y="39.4">5</text>
<text x="134.1" y="41.9">6</text>
<text x="157" y="36.8">3</text>
<text x="134.1" y="44.4">7</text>
<text x="134.1" y="47">8</text>
<text x="156.5" y="44.4">18</text>
<text x="133.7" y="52.1">10</text>
<text x="134.1" y="49.5">9</text>
<text x="156.5" y="49.5">19</text>
<text x="156.5" y="52.1">20</text>
<text x="133.7" y="54.6">11</text>
<text x="133.7" y="57.1">12</text>
<text x="133.7" y="59.7">13</text>
<text x="156.5" y="54.6">21</text>
<text x="156.5" y="57.1">22</text>
<text x="156.5" y="59.7">23</text>
<text x="133.7" y="62.2">14</text>
<text x="133.7" y="64.8">15</text>
<text x="156.5" y="62.2">24</text>
<text x="156.5" y="64.8">25</text>
<text x="229.9" y="64.4">1/2</text>
<text x="103.7" y="69.8">1</text>
<text x="133.7" y="67.3">16</text>
<text x="156.5" y="67.3">26</text>
<text x="103.7" y="74.9">2</text>
<text x="145.8" y="74.4" transform="rotate(-90 145.8 74.4)">4</text>
<text x="148.3" y="74.9" transform="rotate(-90 148.3 74.9)">29</text>
<text x="10.4" y="85.9">B</text>
<text x="285.4" y="85.9">B</text>
<text x="38.9" y="130.8">1</text>
<text x="266.2" y="130">1</text>
<text x="10.4" y="135.9">C</text>
<text x="38.9" y="135.9">2</text>
<text x="266.2" y="132.6">2</text>
<text x="285.4" y="135.9">C</text>
<text x="76.4" y="143.5">4</text>
<text x="76.4" y="141">5</text>
<text x="82.7" y="143.5">4</text>
<text x="82.7" y="141">5</text>
<text x="257.2" y="143.2">2/2</text>
<text x="76.4" y="148.6">2</text>
<text x="76.4" y="146">3</text>
<text x="82.7" y="148.6">2</text>
<text x="82.7" y="146">3</text>
<text x="76.4" y="151.1">1</text>
<text x="82.7" y="151.1">1</text>
<text x="10.4" y="185.9">D</text>
<text x="285.4" y="185.9">D</text>
<text x="35" y="199.9">1</text>
<text x="85" y="199.9">2</text>
<text x="135" y="199.9">3</text>
<text x="185" y="199.9">4</text>
<text x="235" y="199.9">5</text>
<text x="285" y="199.9">6</text>
</g>
<g font-size="1.8" fill="#008484">
<text x="69.9" y="20.7">+5V</text>
<text x="149.9" y="18.1">+5V</text>
<text x="238" y="23.8">sOnOff_Basic</text>
<text x="242.7" y="21.5">K?</text>
<text x="136.9" y="35.2">D0/RX</text>
<text x="144.1" y="30.9" transform="rotate(-90 144.1 30.9)">VIN</text>
<text x="149.2" y="31.1" transform="rotate(-90 149.2 31.1)">3V3</text>
<text x="149.3" y="35.2">RESET</text>
<text x="151.8" y="31.1" transform="rotate(-90 151.8 31.1)">+5V</text>
<text x="212.8" y="32.1">+5VA</text>
<text x="69.3" y="40.9">GND</text>
<text x="136.9" y="37.7">D1/TX</text>
<text x="136.9" y="40.3">D2</text>
<text x="149.3" y="37.7">RESET</text>
<text x="136.9" y="42.8">D3</text>
<text x="136.9" y="45.3">D4</text>
<text x="136.9" y="47.9">D5</text>
<text x="150.4" y="45.3">AREF</text>
<text x="136.9" y="53">D7</text>
<text x="136.9" y="50.4">D6</text>
<text x="152.9" y="50.4">A0</text>
<text x="152.9" y="53">A1</text>
<text x="212.2" y="48.5">GNDA</text>
<text x="136.9" y="55.5">D8</text>
<text x="136.9" y="58">D9</text>
<text x="152.9" y="55.5">A2</text>
<text x="152.9" y="58">A3</text>
<text x="136.9" y="60.6">D10</text>
<text x="136.9" y="63.1">D11</text>
<text x="136.9" y="65.7">D12</text>
<text x="146.7" y="61.9" transform="rotate(-90 146.7 61.9)">Arduino_Nano_v3.x</text>
<text x="152.9" y="60.6">A4</text>
<text x="152.9" y="63.1">A5</text>
<text x="152.9" y="65.7">A6</text>
<text x="136.9" y="68.2">D13</text>
<text x="146.7" y="71.6" transform="rotate(-90 146.7 71.6)">GND</text>
<text x="149.2" y="71.6" transform="rotate(-90 149.2 71.6)">GND</text>
<text x="152.9" y="68.2">A7</text>
<text x="193.7" y="68.9">+5VA</text>
<text x="115.2" y="74.5">470</text>
<text x="96.4" y="79.7">Passive Buzzer</text>
<text x="116.4" y="83.4">BlinkingLED</text>
<text x="241.4" y="80.3">GNDA</text>
<text x="133.4" y="93.1">+5V</text>
<text x="144.2" y="94.2">GND</text>
<text x="111.2" y="100.6">GND</text>
<text x="193.1" y="105.7">GNDA</text>
<text x="243.9" y="108.2">GNDA</text>
<text x="263.6" y="122.3">+5VA</text>
<text x="26" y="130" transform="rotate(-90 26 130)">470</text>
<text x="33.6" y="129.2">Active Buzzer</text>
<text x="50.1" y="130" transform="rotate(-90 50.1 130)">470</text>
<text x="101.8" y="126.7">1K</text>
<text x="245" y="129.8">Relay_5V_LL_Doppio</text>
<text x="251.6" y="127.5">RL?B</text>
<text x="275" y="130.5">Horn</text>
<text x="23.3" y="136.7">PCState</text>
<text x="47.5" y="136.7">PumpState</text>
<text x="263" y="145">GNDA</text>
<text x="131.5" y="167.9">GND</text>
</g>
<g font-size="1.8">
<text x="151.1" y="22.9">+5Vcc_02</text>
<text x="102.9" y="41.9">pressControlButton</text>
<text x="102.9" y="39.4">pump_ON</text>
<text x="102.9" y="44.4">Horn</text>
<text x="102.9" y="47">ElettroValvola</text>
<text x="121.9" y="64.8">Buzzer</text>
<text x="121.9" y="67.3">BlinkingLED</text>
<text x="218.4" y="71.1">pc_button</text>
<text x="243.8" y="74.9">GNDA_2</text>
<text x="146" y="83.8">GND_03</text>
<text x="195.6" y="83.8">pressControlButton</text>
<text x="195.6" y="81.3">Horn</text>
<text x="195.6" y="78.7">ElettroValvola</text>
<text x="113" y="92.7">GND_02</text>
<text x="195.6" y="91.4">pump_ON</text>
<text x="195.6" y="94">pressControl_ON</text>
<text x="116.8" y="101.6">+5Vcc_02</text>
<text x="246.4" y="100.3">GNDA_1</text>
<text x="116.8" y="104.1">+5Vcc_01</text>
<text x="118.1" y="118.1">(+5Vcc)</text>
<text x="118.1" y="125.7">pressControlButton</text>
<text x="118.1" y="123.2">Horn</text>
<text x="118.1" y="120.6">ElettroValvola</text>
<text x="118.1" y="133.3">pump_ON</text>
<text x="118.1" y="135.9">pressControl_ON</text>
<text x="265.4" y="139.7">GNDA_3</text>
<text x="113" y="151.1">GND_01</text>
<text x="113" y="153.7">GND_02</text>
<text x="113" y="156.2">GND_03</text>
</g>
<g font-size="1.8" fill="#0000c1">
<text x="82.5" y="39.4">Arancio</text>
<text x="83.8" y="41.9">Viola/Celeste</text>
<text x="85.1" y="44.4">Marrone/Verde</text>
<text x="87.6" y="47">Grigio/Celeste</text>
<text x="171.4" y="76.2">Arancio</text>
<text x="171.4" y="78.7">Bianco/Arancio</text>
<text x="171.4" y="81.3">Verde</text>
<text x="171.4" y="83.8">Bianco/Verde</text>
<text x="171.4" y="86.4">Marrone</text>
<text x="171.4" y="88.9">Bianco/Marrone</text>
<text x="260.3" y="88.9">PressControl</text>
<text x="171.4" y="91.4">Celeste</text>
<text x="171.4" y="94">Bianco/Celeste</text>
<text x="171.4" y="96.5">Calza</text>
<text x="17.8" y="110.5">Il filo Arancio è riservato a portare i 5Volt</text>
<text x="17.8" y="112.4">dalla cisterna oppure da casa in base all'esigenza.</text>
<text x="17.8" y="114.3">Al momento non è collegato.</text>
<text x="17.8" y="116.2">L'ho messo in questo modo per rendere indipendente</text>
<text x="17.8" y="118.1">il frutto del press control dala presenza di Arduino.</text>
<text x="146" y="118.1">Arancio</text>
<text x="260.3" y="116.8">Pump</text>
<text x="17.8" y="120.6">e lo stato viene al contempo rilevato da Arduino.</text>
<text x="146" y="120.6">Bianco/Arancio</text>
<text x="146" y="123.2">Verde</text>
<text x="146" y="125.7">Bianco/Verde</text>
<text x="146" y="128.3">Marrone</text>
<text x="146" y="130.8">Bianco/Marrone</text>
<text x="146" y="133.3">Celeste</text>
<text x="146" y="135.9">Bianco/Celeste</text>
<text x="67.3" y="141">Red</text>
<text x="67.3" y="143.5">Yellow</text>
<text x="92.7" y="143.5">Yellow</text>
<text x="94" y="141">Red</text>
<text x="146" y="138.4">Calza</text>
<text x="67.3" y="146">White</text>
<text x="67.3" y="148.6">Grey</text>
<text x="95.2" y="146">White</text>
<text x="95.2" y="148.6">Grey</text>
<text x="67.3" y="151.1">Black</text>
<text x="95.2" y="151.1">Black</text>
<text x="26.7" y="167">Frutto del PressControl nel Quadro elettrico</text>
<text x="21.6" y="173.3">Active Buzzer è messo come emergenza nel caso si dovesse rimuovere Arduino.</text>
<text x="26.7" y="168.9">del Salone</text>
<text x="21.6" y="175.3">Suona in modo continuo quando la pompa è accesa..</text>
<text x="119.4" y="177.2">Il mammuth MM2x va posizionato in parallelo ad MM1</text>
<text x="119.4" y="179.1">e porta tutti i fili doppi</text>
</g>
<g font-size="1.4" fill="#008484">
<text x="55.6" y="26.2">+</text>
<text x="65.4" y="26.2">L</text>
<text x="65.3" y="31.2">N</text>
<text x="199.1" y="37.6">L</text>
<text x="209" y="37.6">+</text>
<text x="199.1" y="42.7">N</text>
<text x="189.4" y="74.5">MM3</text>
<text x="127.1" y="99.9">MM2A</text>
<text x="50.1" y="150.6">PCButton</text>
</g>
<g font-size="1.4" fill="#840000">
<text x="190.1" y="76.2">1</text>
<text x="254.6" y="77.5">1</text>
<text x="254.6" y="72.4">3</text>
<text x="254.6" y="74.9">5</text>
<text x="262.8" y="72.4">8</text>
<text x="262.8" y="77.5">9</text>
<text x="190.1" y="78.7">2</text>
<text x="190.1" y="81.3">3</text>
<text x="190.1" y="83.8">4</text>
<text x="190.1" y="86.4">5</text>
<text x="190.1" y="88.9">6</text>
<text x="190.1" y="91.4">7</text>
<text x="190.1" y="94">8</text>
<text x="255.8" y="95.2">3</text>
<text x="264.1" y="95.2">8</text>
<text x="129.2" y="101.6">1</text>
<text x="190.1" y="96.5">9</text>
<text x="255.8" y="100.3">1</text>
<text x="255.8" y="97.8">5</text>
<text x="264.1" y="100.3">9</text>
<text x="129.2" y="104.1">2</text>
<text x="140.6" y="118.1">1</text>
<text x="110.1" y="125.7">3</text>
<text x="140.6" y="120.6">2</text>
<text x="140.6" y="123.2">3</text>
<text x="140.6" y="125.7">4</text>
<text x="110.1" y="128.3">4</text>
<text x="110.1" y="130.8">5</text>
<text x="140.6" y="128.3">5</text>
<text x="140.6" y="130.8">6</text>
<text x="110.1" y="133.3">6</text>
<text x="140.6" y="133.3">7</text>
<text x="140.6" y="135.9">8</text>
<text x="140.6" y="138.4">9</text>
<text x="127.9" y="151.1">7</text>
<text x="127.9" y="153.7">8</text>
<text x="127.9" y="156.2">9</text>
</g>
<g font-size="1.1" fill="#840084">
<text x="58.1" y="28.6">5V Arduino</text>
<text x="200.4" y="41.3">5V pressControl</text>
</g>
<g font-size=".9" fill="#840000">
<text x="55.1" y="27.9">Vdc</text>
<text x="64.4" y="27.9">220V</text>
<text x="237.8" y="26.6">N</text>
<text x="237.9" y="29.2">L</text>
<text x="243.6" y="27.9">220Vac</text>
<text x="249.3" y="26.6">N</text>
<text x="249.3" y="29.2">L</text>
<text x="246.1" y="34.9">Gnd</text>
<text x="199" y="39.3">220V</text>
<text x="208.7" y="39.3">Vdc</text>
<text x="224.1" y="53.9">+5Vcc</text>
<text x="233" y="53.3">NC</text>
<text x="221.3" y="55.8">R</text>
<text x="233" y="58.4">NO</text>
<text x="234" y="55.8">C</text>
<text x="219.9" y="62.2">IN</text>
<text x="248" y="134.6">R</text>
<text x="250.8" y="132.7">+5Vcc</text>
<text x="259.7" y="137.1">NO</text>
<text x="259.7" y="132">NC</text>
<text x="260.7" y="134.6">C</text>
<text x="246.6" y="140.9">IN</text>
</g>
</svg>
